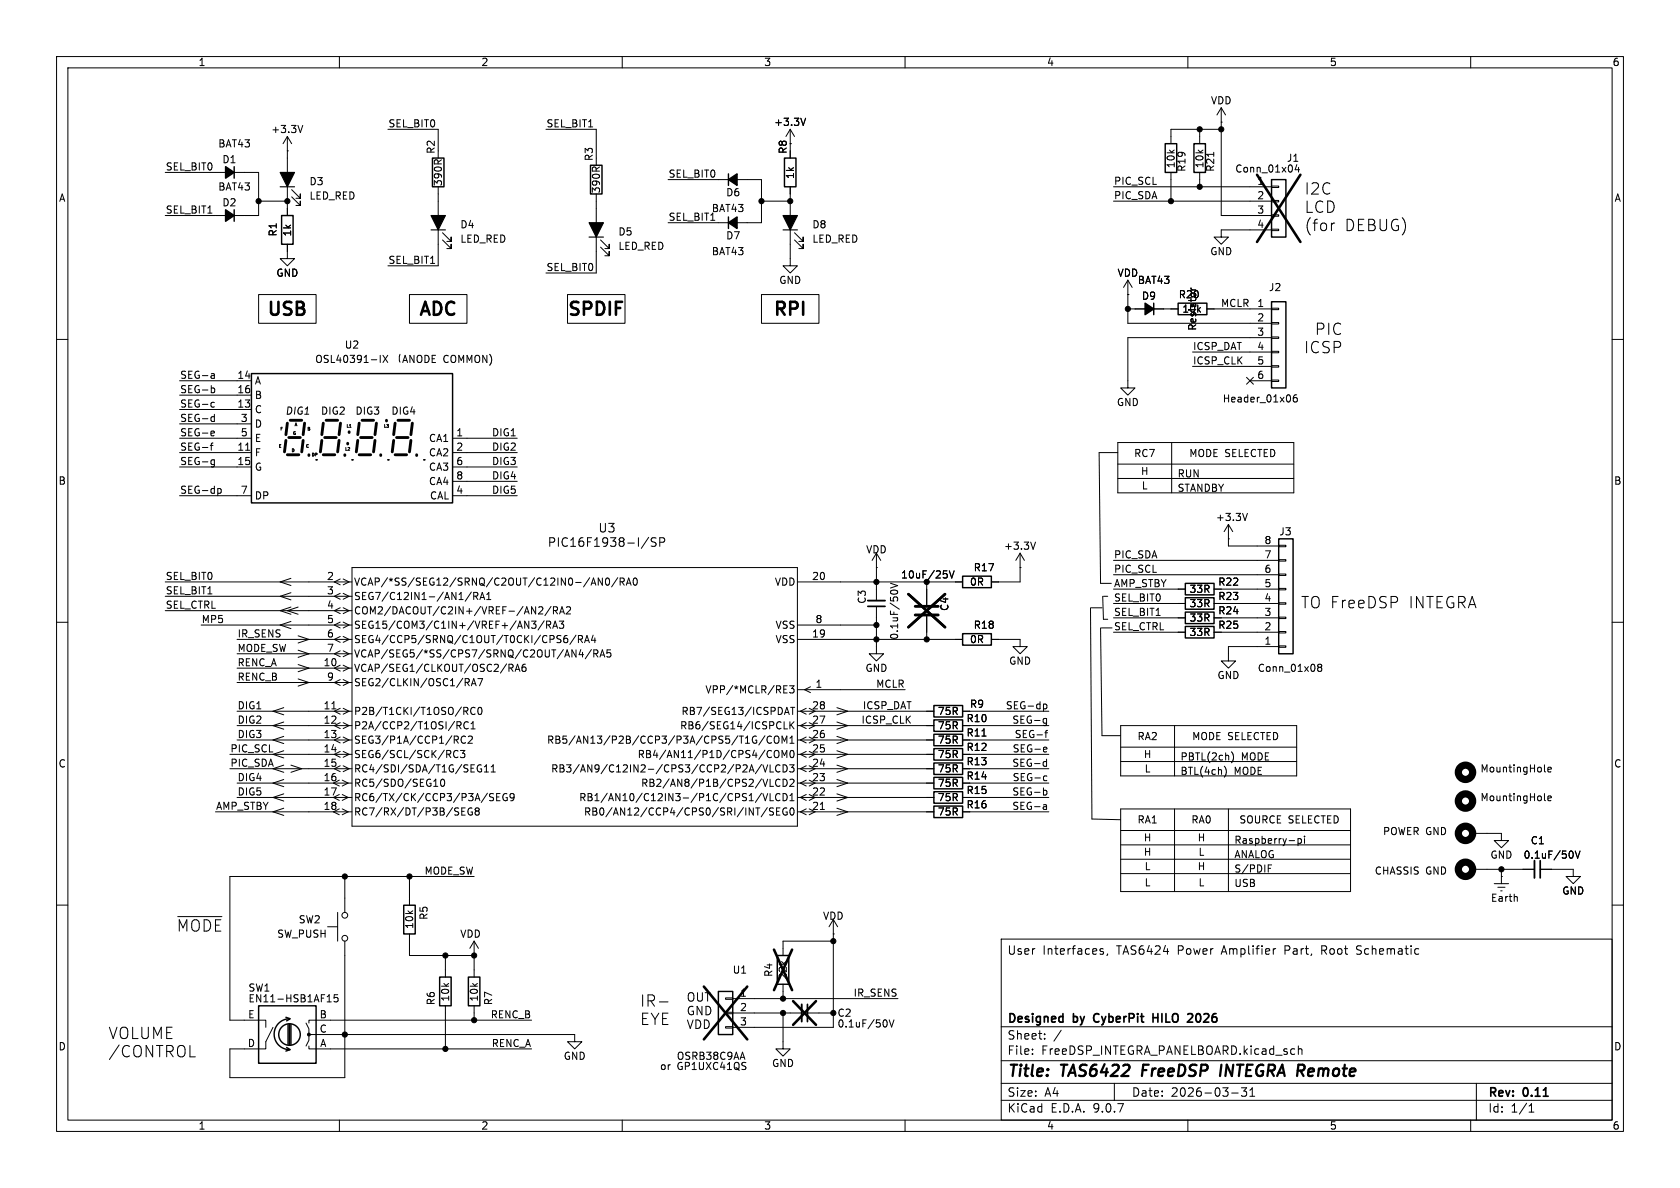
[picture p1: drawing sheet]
<svg xmlns="http://www.w3.org/2000/svg" width="297mm" height="210mm" viewBox="0 0 297 210" stroke-linecap="round" stroke-linejoin="round" font-family="sans-serif">
<g fill="none" stroke="#000" stroke-width=".18">
<path d="M10 10h277v190h-277zM12 12h273v186h-273zM60 10v2M110 10v2M160 10v2M210 10v2M215.9 19.1l.8 1.2M215.9 19.1l-.8 1.2M215.9 19.1v19h8.9M260 10v2M29.2 30.5h16.5v7.6h-16.5M45.7 35.6h5.1"/>
<path d="M50.8 26.7h.1M50.8 24.1v14M50.8 24.1l.8 1.3M50.8 24.1l-.8 1.3M51.6 34.8l1.5 1.5v-.7v.7h-.8M51.6 33.5l1.5 1.6v-.8v.8h-.8M53.5 22.2l-.4 1.2M68.6 22.9h8.9v5M77.5 33v14h-8.9M96.5 22.9h8.9v6.3M105.4 34.3v14h-8.9M118.1 31.8h16.5v7.6h-16.5"/>
<path d="M134.6 35.6h5.1M139.7 33v14h1.3l-1.3 1.3-1.3-1.3h1.3M139.7 22.9l.8 1.2M139.7 22.9l-.8 1.2M139.7 22.9v2.5M139.7 26.7v1.2M142.4 20.9l-.4 1.3M196.8 33h28M196.8 35.6h28M207 30.5v5.1M212.1 22.9v2.5M212.1 30.5v2.5"/>
<path d="M214.6 26.9v.7M215.9 21.6h.1M215.9 22.9h-8.9v2.5M224.8 32.9h1.3v.2h-1.3zM224.8 35.4h1.3v.3h-1.3zM224.8 38h1.3v.2h-1.3zM229.3 29.1l-.3 .9h.7M229.6 29.6v.8M236 39.4l-.4 .1M45.7 52.1h10.2v5.1h-10.2zM50.8 43.2v2.5h1.3l-1.3 1.3-1.3-1.3h1.3M72.4 52.1h10.1v5.1h-10.1z"/>
<path d="M78.2 42.4l1.6 1.5v-.7v.7h-.8M78.2 41.1l1.6 1.6v-.8v.8h-.8M100.3 52.1h10.2v5.1h-10.2zM106.2 43.7l1.5 1.5v-.7v.7h-.8M106.2 42.4l1.5 1.5v-.7v.7h-.8M134.6 52.1h10.2v5.1h-10.2zM140.5 42.4l1.5 1.5v-.7v.7h-.8M140.5 41.1l1.5 1.6v-.8v.8h-.8M199.4 52.1h.1M199.4 54.6h8.9M199.4 49.5l-.8 1.3M199.4 49.5l.8 1.3"/>
<path d="M199.4 49.5v7.7h25.4M210.6 50.9v.2M213.4 54.6h11.4M224.8 54.5h1.3v.2h-1.3zM224.8 57h1.3v.3h-1.3zM224.8 59.6h1.3v.2h-1.3zM224.8 40.5h1.3v.3h-1.3zM224.8 40.6h-8.9v1.3h-1.3l1.3 1.3 1.3-1.3h-1.3M224.8 59.7h-25.4v8.9h1.3l-1.3 1.3-1.3-1.3h1.3M10 60h2M31.7 67.3h12.7M31.7 69.9h12.7"/>
<path d="M31.7 72.4h12.7M31.7 74.9h12.7M31.7 77.5h12.7M37.2 78.7h.5M37.5 68.6h.3l.2 .2-.1 .5-.4 .1M37.5 66h.2l.2 .2v.7M37.5 76.2l.3 .1 .1 .2-.6 .1M37.5 73.7h.4M37.5 71.1l.4 .1M37.7 78.3l-.3 .2v1.1M37.8 77h-.3M37.9 73.2v1.3"/>
<path d="M37.9 74.4l-.4 .1M37.9 71.9l-.4 .1M37.9 66.8l-.4 .1M37.9 66.3l-.4 .1M43.4 79.6h.7M49.7 78.6h-.3v.5M49.9 75.5h-.2v.5M51.9 79.4l-.2-.1v.6M52.2 75.3l.1-.5 .2 .5M54.7 75.6l-.2-.1v.5M61.1 79.1v.5M61.4 75v.5"/>
<path d="M61.6 79.1h.2M61.8 75.5h.3M61.9 75.1v.4M67.2 62.8v1.3M67.7 62.8l.8 1.3M68 75v.5M68.4 75h.3l-.2 .2M68.5 62.8l-.8 1.3M70.7 62.6l-.1 .5 .1 .9M71.2 64.1l.4-1.3 .4 1.3M71.3 63.7h.6M73.2 62.8v1.3l-.7-1.3v1.3"/>
<path d="M73.8 63l.2-.2a.43 .43 0 0 1 .6 .4v.5a.42 .42 0 0 1-.4 .4 .42 .42 0 0 1-.5-.4zM75.1 62.8a.64 .64 0 0 1 .8 .6 .64 .64 0 0 1-.8 .7zM76.4 63.4h.4M77 62.8h-.6v1.3h.6M80 77.5h11.4M197.6 78.2h31.1v8.9h-31.1zM207.1 78.2v8.9M210.8 62.2h14M210.8 64.8h14M220.4 66.7l1.2 1.2M221 67.3h3.8M221.6 66.7l-1.2 1.2"/>
<path d="M224.8 62.1h1.3v.3h-1.3zM224.8 64.6h1.3v.3h-1.3zM224.8 67.2h1.3v.2h-1.3zM229.2 69.8l-.3 .1a.86 .86 0 0 0 0 1.2l.4-.2 .1-.4-.3-.2h-.3l-.2 .2M285 60h2M31.7 80h12.7M31.7 82.6h12.7M31.7 87.6h12.7M37.5 81.3h.4M37.9 81.3v1l-.2 .2M37.9 82.1h-.4M38.5 86.4h.4l.2 .2-.1 .5h-.5"/>
<path d="M55.4 80.1h-.2v.5M56 80.1h-.3v.5M80 80h11.4M80 82.6h11.4M80 87.6h11.4M80 85.1h11.4M114.7 95l-1.3 1.9M116 95.1h-.6l-.2 .1v.4l.6 .3 .2 .4-.3 .3-.6-.1M116.6 95.9l.8-.1 .1-.2-.1-.4-.2-.1h-.6v1.5M154.9 97.8l-.7 1.3M154.9 97.8l.8 1.3M154.9 97.8v8.4"/>
<path d="M180.3 97.8l.8 1.3M180.3 97.8l-.7 1.3M180.3 97.8v5.1h-5M183.1 95.8l-.5 1.3M196.8 99.1h29.3M197.6 80h-3.3l.3 23.1h1.9M197.6 82h31.1M197.6 84.6h31.1M217.2 95.3h.1M217.2 92.7v3.8h8.9M217.2 92.7l-.8 1.3M217.2 92.7l.7 1.3"/>
<path d="M220.5 90.7l-.4 1.3M226.1 98.9h1.2v.3h-1.2zM226.1 96.4h1.2v.2h-1.2zM10 110h2M29.2 102.9h33M29.2 105.4h33M29.2 108h33M35.6 110.5h26.6M41.9 113h20.3M41.9 115.6h20.3M41.9 118.1h20.3M51.4 107.3l-1.9 .7 1.9 .6"/>
<path d="M51.4 109.9l-1.9 .6 1.9 .6M51.4 102.2l-1.9 .7 1.9 .6M51.4 104.8l-1.9 .6 1.9 .6M52.7 107.3l-1.9 .7 1.9 .6M52.7 117.5l1.9 .6-1.9 .6M52.7 112.4l1.9 .6-1.9 .7M52.7 114.9l1.9 .7-1.9 .6M60.1 102.3l-1 .6 1 .5M60.1 104.9l-1 .5 1 .5M60.1 107.4l-1 .6 1 .5M60.1 110l-1 .5 1 .5M60.1 112.5l-1 .5 1 .6"/>
<path d="M60.1 115l-1 .6 1 .5M60.1 117.6l-1 .5 1 .5M60.7 102.3l1 .6-1 .5M60.7 104.9l1 .5-1 .5M60.7 107.4l1 .6-1 .5M60.7 110l1 .5-1 .5M60.7 112.5l1 .5-1 .6M60.7 115l1 .6-1 .5M60.7 117.6l1 .5-1 .5M62.2 100.3h78.8v45.8h-78.8zM82.2 120h.5l.3 .2-.2 .4h-.6M83.3 104.7l-1.1 1.6"/>
<path d="M83.8 105.4l.6-.1 .1-.2-.1-.3-.6-.1v1.3M84.1 105.4l.4 .6M84.5 120h.8l-.5 1.2M84.8 106l.5-1.3 .4 1.3M85 105.6h.6M86 106h.8M86 105.1l.4-.4v1.3M90 118.1l.6-.1 .1-.2-.1-.3-.6-.1v1.3M90.3 118.1l.4 .6M91.1 118.7l.4-1.3 .4 1.3M91.2 118.3h.6M92.9 117.4l-.4 .1a.86 .86 0 0 0 0 1.2l.4-.1 .1-.5-.2-.2h-.3l-.2 .2"/>
<path d="M94 109.8h.8l-.5 .5 .4 .1v.5l-.2 .2-.5-.2M95.3 107.3h.4l.3 .3-.8 .9h.8M96.2 109.7l-1.1 1.7M96.6 110.5l.6-.1 .2-.2-.1-.3-.7-.1v1.3M96.9 110.5l.5 .6M97.4 107.2l-1.1 1.6M97.7 111.1l.4-1.3 .5 1.3M97.8 110.7h.6M97.8 107.9h.6l.2-.2-.1-.3-.7-.1v1.2M98.1 107.9l.5 .6M98.9 109.8h.8l-.5 .5 .4 .1v.5l-.2 .2-.5-.2M98.9 108.5l.5-1.2 .4 1.2"/>
<path d="M99.1 108.2h.6M100.1 107.4l.5-.1 .3 .3-.8 .9h.8M100.3 112.3l-.4 .1a.86 .86 0 0 0 0 1.2l.4-.1 .1-.4-.3-.3h-.2l-.2 .3M101.1 114.9l.7 1.2v-1.2M101.8 112.3l-1.1 1.6M102.3 113l.6-.1 .1-.1-.1-.3-.6-.2v1.3M102.6 113l.4 .6M102.7 114.8l-.3 .9h.8M103 115.3v.8M103.3 113.6l.5-1.3 .4 1.3M103.5 113.2h.6M104.5 103.4l.4-1.2 .4 1.2"/>
<path d="M104.6 114.8l-1.1 1.7M104.6 103.1h.6M104.9 112.3l-.3 .9h.7M105 115.5h.6l.1-.2-.1-.3-.6-.1v1.2M105.2 112.8v.8M105.3 115.5l.4 .6M106.1 116.1l.4-1.2 .4 1.2M106.2 115.8h.6M106.5 102.2v1.2l-.7-1.2v1.2M107.2 102.3l.1-.1a.68 .68 0 0 1 .5 .6 .68 .68 0 0 1-.5 .6l-.1-.1-.2-.3zM107.9 114.9h-.6v.6l.2-.1h.4l.1 .2-.1 .4-.1 .1-.5-.1M109.2 102.1l-1.1 1.7"/>
<path d="M109.6 102.8h.6l.2-.2-.1-.3-.7-.1v1.2M109.9 102.8l.5 .6M110.7 103.4l.4-1.2 .5 1.2M110.8 103.1h.6M112.1 102.3l.1-.1a.68 .68 0 0 1 .5 .6 .68 .68 0 0 1-.5 .6l-.1-.1-.2-.3zM141 102.9h29.2M141 110.5h13.9M141 113h29.2M154.9 107.2v8.4h1.3l-1.3 1.2-1.2-1.2h1.2M154.9 100.3h.1M157.4 103.1l1.3 .4-1.3 .4M157.5 104.5l.4-.2 .7 .2"/>
<path d="M163.8 102.9v4M163.8 109v4M167.4 101.5v.6M167.8 100.9l.5 1.3 .4-1.3M175.3 113h5v1.3h-1.2l1.2 1.3 1.3-1.3h-1.3M180.3 100.3h.1M192.8 107.4l.2 37.4 5.1 .1M192.9 107.4h1.9M194.6 111l.2 19h3.3M194.7 111h1.9M194.9 105.4l.2 4.1h.7M195.1 105.4h.7"/>
<path d="M196.8 106.7h12.7M196.8 109.2h12.7M196.8 104.1h12.7M196.8 111.8h12.7M196.8 101.6h29.3M214.6 106.7h11.5M214.6 109.2h11.5M214.6 104.1h11.5M214.6 111.8h11.5M226.1 114.2h1.2v.2h-1.2zM226.1 111.6h1.2v.3h-1.2zM226.1 109.1h1.2v.2h-1.2z"/>
<path d="M226.1 106.6h1.2v.2h-1.2zM226.1 104h1.2v.3h-1.2zM226.1 101.5h1.2v.2h-1.2zM226.1 114.3h-8.9v2.5h1.2l-1.2 1.3-1.3-1.3h1.3M233.2 118l-.3-.3 .3-.3h.2l.3 .3-.3 .3M233.2 118l-.3 .2 .1 .4 .2 .1 .3-.1 .2-.2v-.2l-.3-.2M233.2 118h.2M285 110h2M40.6 133.4h21.6M40.6 135.9h21.6M41.9 138.4h20.3M41.9 130.8h20.3"/>
<path d="M41.9 128.3h20.3M41.9 125.7h20.3M41.9 120.7h20.3M50.2 127.6l-1.9 .7 1.9 .6M50.2 125.1l-1.9 .6 1.9 .7M50.2 130.2l-1.9 .6 1.9 .6M50.2 132.7l-1.9 .7 1.9 .6M50.2 135.3l-1.9 .6 1.9 .6M50.2 137.8l-1.9 .6 1.9 .7M51.4 135.3l1.9 .6-1.9 .6M52.7 120l1.9 .7-1.9 .6M58.7 125.3h.7"/>
<path d="M60 137.9l-1.1 .5 1.1 .6M60.1 120.1l-1 .6 1 .5M60.1 125.2l-1 .5 1 .6M60.1 127.7l-1 .6 1 .5M60.1 130.3l-1 .5 1 .5M60.1 132.8l-1 .6 1 .5M60.1 135.4l-1 .5 1 .5M60.5 137.9l1 .5-1 .6M60.7 120.1l1 .6-1 .5M60.7 125.2l1 .5-1 .6M60.7 127.7l1 .6-1 .5M60.7 130.3l1 .5-1 .5"/>
<path d="M60.7 132.8l1 .6-1 .5M60.7 135.4l1 .5-1 .5M76.7 139h.7M78 137.9l.2-.2a.68 .68 0 0 1 .4 .7 .68 .68 0 0 1-.4 .6l-.2-.1-.1-.4zM80.6 130.8l.4 .6M80.8 130.1l.2 .3v.3l-.2 .1M80.8 127.6h.5l.2 .2-.1 .4h-.6M81 132.8a.6 .6 0 0 0-.9 .4 .6 .6 0 0 0 .6 .7l.3-.1M81.1 128.2l.4 .6M81.4 132.7h.8l-.4 .4 .3 .2v.5l-.2 .1-.5-.1M82 125h.5l.2 .3-.1 .3-.6 .1M82.3 130.2a.6 .6 0 0 0-.8 .5 .6 .6 0 0 0 .6 .7l.2-.1"/>
<path d="M82.3 125.7l.4 .6M82.5 120.6l.5 .6M82.8 130.2l.5-.1 .2 .4-.8 .9h.8M82.8 127.7a.6 .6 0 0 0-.9 .4 .6 .6 0 0 0 .6 .7l.3-.1M83.3 127.9l.3-.3v1.2M83.3 128.8h.7M83.3 121.2l.5-1.2 .4 1.2M83.4 120.9h.7M84 125.2a.6 .6 0 0 0-.8 .4 .6 .6 0 0 0 .6 .7l.2-.1M84.6 125.2l.2-.2a.68 .68 0 0 1 .4 .7 .68 .68 0 0 1-.4 .6l-.2-.1-.1-.4zM85.1 135.3a.59 .59 0 0 0-.8 .5 .59 .59 0 0 0 .8 .6v-.5h-.2M85.6 136.5h.8"/>
<path d="M85.6 135.6l.4-.4v1.3M86.8 136.5h.8M86.8 135.6l.4-.4v1.3M132.5 136.5l.4-1.3 .4 1.3M132.6 136.1h.6M133.7 130.2a.59 .59 0 0 0-.7 .6 .59 .59 0 0 0 .7 .5l.1-.5h-.3M134.6 135.1l-1.1 1.7M134.9 135.2l.4 1.3 .4-1.3M135.2 130.1l-1.1 1.6M136.1 135.2v1.3h.6M136.1 139h.6M136.1 132.7l.3 .1"/>
<path d="M136.4 130.2a.6 .6 0 0 0-.9 .5 .6 .6 0 0 0 .6 .7l.3-.1M136.4 133.8l-.3 .1M136.9 130.3l.3-.2a.43 .43 0 0 1 .5 .4v.5a.42 .42 0 0 1-.4 .4 .42 .42 0 0 1-.4-.4zM136.9 132.8l.3-.1a.43 .43 0 0 1 .5 .4v.4a.42 .42 0 0 1-.4 .4 .42 .42 0 0 1-.4-.4zM137.9 135.3a.6 .6 0 0 0-.8 .4 .6 .6 0 0 0 .6 .8l.2-.2M137.9 137.9a.6 .6 0 0 0-.8 .4 .6 .6 0 0 0 .6 .7l.2-.1M138.3 131.4v-1.3l.4 .9 .4-.9v1.3M138.3 133.9v-1.2l.4 .9 .4-.9v1.2M138.4 135.2a.64 .64 0 0 1 .8 .6 .64 .64 0 0 1-.8 .7zM138.4 137.7a.64 .64 0 0 1 .8 .7 .64 .64 0 0 1-.8 .6zM138.6 121.8h.4M138.6 122.5h.6"/>
<path d="M138.6 121.2h.6M138.6 127.6v1.2h.6M138.7 126.3l.4-1.3 .4 1.3M138.8 125.9h.6M139.6 135.2h.8l-.4 .5 .3 .1v.5l-.2 .2-.5-.2M139.6 121.2h.8l-.4 .5 .3 .1v.6l-.2 .1-.5-.1M139.6 127.6v1.2M139.6 137.9l.5-.2 .3 .4-.8 .9h.8M139.6 130.5l.4-.4v1.3M139.6 131.4h.8M139.8 132.8l.2-.1a.68 .68 0 0 1 .4 .6 .68 .68 0 0 1-.4 .6l-.2-.1-.2-.4zM139.8 125h.7"/>
<path d="M139.8 128.1l.6 .7M140.1 125v1.3M140.4 127.6l-.8 .7M141 138.4h24.1M141 133.4h24.1M141 135.9h24.1M141 130.8h24.1M141 128.3h24.1M141 125.7h24.1M141 121.9h19M142.5 125.2l-1 .5 1 .6M142.5 127.7l-1 .6 1 .5"/>
<path d="M142.5 130.3l-1 .5 1 .5M142.5 132.8l-1 .6 1 .5M142.5 135.4l-1 .5 1 .5M142.5 137.9l-1 .5 1 .6M143.3 121.4l-1.1 .5 1.1 .5M144.1 125.7l-1 .6M144.1 128.3l-1 .5M144.1 130.8l-1 .5M144.1 133.4l-1 .5M144.1 135.9l-1 .5M144.1 138.4l-1 .6M148 132.7l1.9 .7-1.9 .6"/>
<path d="M148 135.3l1.9 .6-1.9 .6M148 137.8l1.9 .6-1.9 .7M148 125.1l1.9 .6-1.9 .7M148 127.6l1.9 .7-1.9 .6M148 130.2l1.9 .6-1.9 .6M170.2 138.4h15.2M170.2 133.4h15.2M170.2 135.9h15.2M170.2 130.8h15.2M170.2 128.3h15.2M170.2 125.7h15.2M173.6 130.1h.7"/>
<path d="M184.5 124.5h.3l.3 .2-.1 .5h-.5M184.6 139.7l.4 .1 .1 .1-.1 .5-.4 .1M184.7 132.1h.3l.1 .3-.6 .1M184.7 134.6l.3 .1M184.7 127l.3 .1M184.7 137.2h.4M184.7 129.5h.5M185 132.9h-.3M185 127v1l-.2 .3M185 134.2v1.3M185 135.4l-.3 .1M185 127.8h-.3"/>
<path d="M185.1 137.9l-.4 .1M185.2 129.1l-.3 .2v1.1M198.1 128.3h31.1v8.9h-31.1zM198.1 134.6h31.1M198.1 132.1h31.1M207.6 128.3v8.9M216.6 135.7a1.47 1.47 0 0 1-.2 1.7M217.7 132.9a1.46 1.46 0 0 1 0 1.9M273 136.3l.2 .2M273.6 136l.6-.1v-.2l-.4-.1-.2 .2 .1 .6h.5M38.1 143.5h24.1M41.9 141h20.3"/>
<path d="M50.2 142.9l-1.9 .6 1.9 .6M50.2 140.3l-1.9 .7 1.9 .6M60 140.4l-1.1 .6 1.1 .5M60 143l-1.1 .5 1.1 .5M60.5 140.4l1 .6-1 .5M60.5 143l1 .5-1 .5M61 154.9v6.4M72.4 154.9v5.1M81.6 143.4h.5M82.2 142.8h-.6v1.3h.6M83.4 142.9a.59 .59 0 0 0-.7 .6 .59 .59 0 0 0 .7 .5l.1-.5h-.2M83.8 154.9h-43.2v25.4h6.4v1.3"/>
<path d="M84.2 143.4l-.2-.3 .2-.3h.3l.2 .3-.2 .3M84.2 143.4l-.2 .2 .1 .4 .1 .1 .4-.1 .1-.2v-.2l-.2-.2M84.2 143.4h.3M87.3 140.3h-.5l-.2 .1v.4l.5 .2 .2 .3-.3 .2h-.5M87.8 140.9h.4M88.4 140.3h-.6v1.2h.6M89.6 140.3a.59 .59 0 0 0-.7 .6 .59 .59 0 0 0 .7 .6l.1-.5h-.3M90.9 140.8l-.3 .3h-.2l-.2-.3 .1-.5h.3l.2 .1a.84 .84 0 0 1-.3 1.1h-.2M134.6 140.2l-1.1 1.7M134.9 140.3l.4 1.2 .4-1.2M135.7 142.8l-1.1 1.6M136.1 140.3v1.2h.6"/>
<path d="M136.7 142.9l-.4-.1-.2 .1v.4l.5 .2 .1 .3-.2 .3-.5-.1M137.3 143.4h.4M137.9 140.4a.6 .6 0 0 0-.8 .4 .6 .6 0 0 0 .6 .7l.2-.1M137.9 142.8h-.6v1.3h.6M138.4 140.3a.64 .64 0 0 1 .8 .6 .64 .64 0 0 1-.8 .6zM139.1 142.9a.59 .59 0 0 0-.7 .6 .59 .59 0 0 0 .7 .5l.1-.5h-.3M139.6 141.5h.8M139.6 140.6l.4-.3v1.2M139.8 142.9l.2-.1a.68 .68 0 0 1 .4 .7 .68 .68 0 0 1-.4 .6l-.2-.1-.2-.4zM141 141h24.1M141 143.5h24.1M142.5 140.4l-1 .6 1 .5"/>
<path d="M142.5 143l-1 .5 1 .5M144.1 141l-1 .5M144.1 143.5l-1 .5M145 143.1h.7M148 140.3l1.9 .7-1.9 .6M148 142.9l1.9 .6-1.9 .6M170.2 141h15.2M170.2 143.5h15.2M184.6 142.2l.4 .1v.8M185 143l-.4 .1M185 142.5l-.4 .1M198.1 143h40.7v14.6h-40.7z"/>
<path d="M198.1 146.8h40.7M198.1 149.4h40.7M198.1 151.9h40.7M198.1 154.4h40.7M207.6 143v14.6M217.2 143v14.6M224.2 153.5h.4M224.2 152.9h.6M227.9 148.6h1M229.5 148.2v1.3M229.5 148.3l.3-.1 .3 .3-.1 .5h-.5M230.6 147.8v.1"/>
<path d="M230.6 148.2v.9M260.3 147.3h5.1v1.3h1.3l-1.3 1.3-1.2-1.3h1.2M260.3 153.7h11M264.2 156.2h2.5M264.8 156.8h1.3M265.3 157.5h.3M265.4 154.9h.1M265.4 153.7v2.5M268.2 158.5v.8M272.3 153.7h5.8v1.2h1.3l-1.3 1.3-1.2-1.3h1.2M273 141.4l.2 .1M273.6 141.1l.6-.1v-.2l-.4-.1-.2 .2 .1 .6h.5"/>
<path d="M277.9 150.5l.2 .4-.2 .7M278.5 150.4l.4 1.3 .4-1.3M10 160h2M31.4 162h7.8M57.8 177.1h.8M57.9 163.8h1.8M59.7 161.3v5.1M59.7 175.8h-.6l-.1 .6 .2-.1 .4 .1 .2 .2-.1 .4-.2 .1-.5-.1M61 166.4v24.1h-20.4v-5.1h6.4v-1.2l1.3-2.6M72.4 165.1v3.8h11.4M78.7 168.9v3.8M78.7 177.8v7.6"/>
<path d="M83.8 168.9h.1M83.8 166.4v6.3M83.8 177.8v2.5M83.8 166.4l-.7 1.2M83.8 166.4l.8 1.2M116.6 177.1h1.5M128.3 176.4h1.2v.3h-1.2zM128.3 178.9h1.2v.3h-1.2zM129.5 176.5h29.2M129.5 179.1h12.2M138.4 179.1v6.3h1.3l-1.3 1.3-1.2-1.3h1.2M138.4 174v2.5"/>
<path d="M142.7 179.1h4.6M147.3 165.1h.1M147.3 166.4h-8.9v2.5M147.3 162.6v19h-17.8M147.3 162.6l-.7 1.2M147.3 162.6l.8 1.2M177 166h108v32h-108zM194.5 168.1l.5 .2 .1 .1-.1 .2-.4 .1M194.5 167.8h.5M195.8 168.6l-.1 .3M225.5 167.7l-.3 .1-.1 .2M239.8 168.6l.2 .1"/>
<path d="M240 167.3l-.2 .2 .2 .3M285 160h2M33.6 186.8h.9M54.1 180.8l.5 1.1v1h47v1.3h-1.3l1.3 1.2 1.3-1.2h-1.3M54.6 184.9v.5h39.4M55.1 182.9h-.5v1l-.5 1M60 198v2M94 180.3h-39.4v.5M110 198v2M128.3 181.5h1.2v.2h-1.2zM156.7 180.3l.1 .5-.1 .7M157.2 180.3l.4 1.3 .4-1.3"/>
<path d="M160 198v2M177 194.5h108M177 191.5h108M177 187.5h108M177 181.5h108M182.5 186.3v.1M182.5 185.5v.1M184.7 183.6v.1M184.7 182.8v.1M187.6 182.1l-1.3 2M197 191.5v3M210 198v2"/>
<path d="M217.7 193.2h1.2M219.5 192.3h.9l-.5 .6 .4 .1v.7l-.2 .1h-.4l-.2-.1M221 193.8h.8M221 192.7l.4-.4v1.5M229.5 184.9v1.5M229.5 185.5l.2-.1 .4 .1 .1 .9M260 198v2M261 191.5v6.5M270.3 196.6h.9M270.3 195.5l.4-.4v1.5"/>
<circle cx="61" cy="161.8" r=".51"/>
<circle cx="61" cy="165.9" r=".51"/>
</g>
<path d="M202.1 188.2l-.2 2M215.9 188.2l-.2 2" fill="none" stroke="#000" stroke-width=".4"/>
<path d="M153.4 107.2h3.1M272.3 152.1v3.1M142.7 177.5v3.1M193.5 179.4l-.2 .4 .2 .7M203.8 179.2v1.5M203.8 179.9h.9M210.7 179.3l.1 .2v.3l-.9 .9h.9" fill="none" stroke="#000" stroke-width=".3"/>
<g fill="none" stroke="#000" stroke-width=".25">
<path d="M41.4 29.5v2M41.4 37.1v2M49.8 38.1h2v5.1h-2zM76.5 27.9h2v5.1h-2zM104.4 29.2h2v5.1h-2zM128.8 30.7v2.1M128.8 38.4v2M138.7 27.9h2v5.1h-2zM206 25.4h2v5.1h-2zM211.1 25.4h2v5.1h-2zM224.8 31.8h2.5v10.1h-2.5zM204 53.6v2"/>
<path d="M208.3 53.6h5.1v2h-5.1zM224.8 53.3h2.5v15.3h-2.5zM44.4 66h35.6v22.9h-35.6zM55.9 81.3h.1M62.2 81.3h.1M68.6 81.3h.1M74.9 81.3h.1M226.1 95.3h2.5v20.3h-2.5zM170.2 101.9h5.1v2h-5.1zM170.2 112h5.1v2h-5.1zM209.5 105.7h5.1v2h-5.1zM209.5 108.2h5.1v2h-5.1z"/>
<path d="M209.5 103.1h5.1v2.1h-5.1zM209.5 110.7h5.1v2.1h-5.1zM165.1 140h5.1v2h-5.1zM165.1 137.4h5.1v2h-5.1zM165.1 132.3h5.1v2.1h-5.1zM165.1 134.9h5.1v2h-5.1zM165.1 129.8h5.1v2h-5.1zM165.1 127.3h5.1v2h-5.1zM165.1 124.7h5.1v2h-5.1zM165.1 142.5h5.1v2h-5.1zM45.7 177.8h10.2v10.2h-10.2zM50.5 179.8l.8 .3-.6 .4"/>
<path d="M71.4 160h2v5.1h-2zM77.7 172.7h2.1v5.1h-2.1zM82.8 172.7h2v5.1h-2zM127 175.3h2.5v7.6h-2.5zM137.4 168.9h2v5.1h-2zM50.7 185.2l.6 .3-.8 .3M50.9 181.1v3.6M51.2 180.1a2.73 2.73 0 0 0-2.7 2.7 2.73 2.73 0 0 0 2.7 2.7M51.2 181.1v3.6M51.4 181.1v3.6"/>
<circle cx="51.2" cy="182.9" r="1.9"/>
</g>
<g fill="#000" stroke="#000" stroke-width=".18">
<circle cx="45.7" cy="35.6" r=".46"/>
<circle cx="50.8" cy="35.6" r=".46"/>
<circle cx="134.6" cy="35.6" r=".46"/>
<circle cx="139.7" cy="35.6" r=".46"/>
<circle cx="207" cy="35.6" r=".46"/>
<circle cx="212.1" cy="22.9" r=".46"/>
<circle cx="212.1" cy="33" r=".46"/>
<circle cx="215.9" cy="22.9" r=".46"/>
<circle cx="199.4" cy="54.6" r=".46"/>
<circle cx="154.9" cy="102.9" r=".46"/>
<circle cx="154.9" cy="110.5" r=".46"/>
<circle cx="154.9" cy="113" r=".46"/>
<circle cx="163.8" cy="102.9" r=".46"/>
<circle cx="163.8" cy="113" r=".46"/>
<circle cx="61" cy="154.9" r=".46"/>
<circle cx="72.4" cy="154.9" r=".46"/>
<circle cx="265.4" cy="153.7" r=".46"/>
<circle cx="78.7" cy="168.9" r=".46"/>
<circle cx="83.8" cy="168.9" r=".46"/>
<circle cx="138.4" cy="176.5" r=".46"/>
<circle cx="138.4" cy="179.1" r=".46"/>
<circle cx="147.3" cy="179.1" r=".46"/>
<circle cx="147.3" cy="166.4" r=".46"/>
<circle cx="54.6" cy="182.9" r=".25"/>
<circle cx="61" cy="182.9" r=".46"/>
<circle cx="78.7" cy="185.4" r=".46"/>
<circle cx="83.8" cy="180.3" r=".46"/>
</g>
<g fill="none" stroke="#000" stroke-width="1.3">
<circle cx="259.1" cy="136.5" r="1.27"/>
<circle cx="259.1" cy="141.6" r="1.27"/>
<circle cx="259.1" cy="153.7" r="1.27"/>
<circle cx="259.1" cy="147.3" r="1.27"/>
</g>
<path d="M222.2 30.9l7.7 11.9M229.9 30.9l-7.7 11.9M160.6 105l6.5 5.9M167.1 105l-6.5 5.9M124.4 174.4l7.7 9.3M132.1 174.4l-7.7 9.3M136.8 167.9l3.2 7.1M140 167.9l-3.2 7.1M140.2 177l4.1 4.2M144.3 177l-4.1 4.2" fill="none" stroke="#000" stroke-width=".46"/>
<path d="M153.4 106.2h3.1M271.3 152.1v3.1M141.7 177.5v3.1" fill="none" stroke="#000" stroke-width=".33"/>
<path d="M39.9 29.5l1.5 1-1.5 1zM39.9 37.1l1.5 1-1.5 1zM128.8 31.8l1.5-1.1v2.1zM128.8 39.4l1.5-1v2zM202.4 53.6l1.6 1-1.6 1z" fill="#000" stroke="#000" stroke-width=".25"/>
<path d="M49.5 33h2.6M76.2 40.6h2.5M104.1 41.9h2.6M138.4 40.6h2.6" fill="none" stroke="#000" stroke-width=".2"/>
<path d="M49.5 30.5h2.6l-1.3 2.5zM76.2 38.1h2.5l-1.2 2.5zM104.1 39.4h2.6l-1.3 2.5zM138.4 38.1h2.6l-1.3 2.5z" fill="#000" stroke="#000" stroke-width=".2"/>
<g fill="none" stroke="#000" stroke-width=".51">
<path d="M50.5 77.9l-.2 2M50.8 74.8l-.3 2M51.1 77.3h2M51.3 74.3h2M53.6 77.9l-.3 2M53.8 74.8l-.2 2M56.9 77.9l-.3 2M57.1 74.8l-.2 2M57.4 77.3h2M57.7 74.3h2M59.9 77.9l-.2 2M60.2 74.8l-.3 2"/>
<path d="M61.5 78.4v.1M61.7 76.3v.2M63.2 77.9l-.2 2M63.5 74.8l-.3 2M63.8 77.3h2M64 74.3h2M66.3 77.9l-.3 2M66.5 74.8l-.2 2M68.3 74.3v.1M69.6 77.9l-.3 2M69.8 74.8l-.2 2M70.1 77.3h2"/>
<path d="M70.4 74.3h2M72.6 77.9l-.2 2M72.9 74.8l-.3 2M50.8 80.4h2M54.6 80.4v.1M57.1 80.4h2.1M61 80.4v.1M63.5 80.4h2M67.3 80.4v.1M69.8 80.4h2.1M73.7 80.4v.1M161.8 107.2h4.1"/>
<path d="M161.8 108.7h4.1"/>
</g>
<g font-size="3.2">
<text x="46.9" y="56.4">USB</text>
<text x="73.7" y="56.4">ADC</text>
<text x="100.1" y="56.4">SPDIF</text>
<text x="136.4" y="56.4">RPI</text>
</g>
<g font-size="2.8">
<text x="230.5" y="34.6">I2C</text>
<text x="230.5" y="37.8">LCD</text>
<text x="230.5" y="41">(for</text>
<text x="237.6" y="41">DEBUG)</text>
<text x="232.5" y="59.4">PIC</text>
<text x="230.6" y="62.6">ICSP</text>
<text x="229.9" y="107.7">TO FreeDSP</text>
<text x="249" y="107.7">INTEGRA</text>
<text x="31.1" y="164.9">~{MODE}</text>
<text x="113" y="178.1">IR-</text>
<text x="19" y="183.8">VOLUME</text>
<text x="113" y="181.4">EYE</text>
<text x="19" y="187.1">/CONTROL</text>
<text x="178" y="190.9">Title:</text>
<text x="187.7" y="190.9">TAS6422</text>
<text x="202.7" y="190.9">FreeDSP</text>
<text x="217.4" y="190.9">INTEGRA Remote</text>
</g>
<g font-size="2.1">
<text x="105.7" y="94.3">U3</text>
<text x="96.8" y="96.9">PIC16F1938-I/SP</text>
<text x="178" y="169">User</text>
<text x="184.3" y="169">Interfaces,</text>
<text x="197.5" y="169">TAS6424</text>
<text x="208.3" y="169">Power</text>
<text x="216.3" y="169">Amplifier</text>
<text x="227.5" y="169">Part,</text>
<text x="234.2" y="169">Root</text>
<text x="240.5" y="169">Schematic</text>
<text x="121.3" y="177.2">OUT</text>
<text x="121.3" y="179.6">GND</text>
<text x="121.3" y="182">VDD</text>
<text x="178" y="184">Sheet:</text>
<text x="178" y="181.2">Designed</text>
<text x="189.8" y="181.2">by</text>
<text x="194.1" y="181.2">CyberPit</text>
<text x="205.1" y="181.2">HILO</text>
<text x="211.9" y="181.2">2026</text>
<text x="178" y="186.7">File:</text>
<text x="184.1" y="186.7">FreeDSP_INTEGRA_PANELBOARD.kicad_sch</text>
<text x="178" y="196.9">KiCad</text>
<text x="178" y="194.1">Size:</text>
<text x="184.7" y="194.1">A4</text>
<text x="185.7" y="196.9">E.D.A.</text>
<text x="193.3" y="196.9">9.0.7</text>
<text x="200" y="194.1">Date:</text>
<text x="207" y="194.1">2026-03-31</text>
<text x="263" y="194.3">Rev:</text>
<text x="263" y="196.9">Id:</text>
<text x="267.1" y="196.9">1/1</text>
<text x="269.4" y="194.3">0.11</text>
</g>
<g font-size="1.8">
<text x="35" y="11.9">1</text>
<text x="85" y="11.9">2</text>
<text x="135" y="11.9">3</text>
<text x="185" y="11.9">4</text>
<text x="235" y="11.9">5</text>
<text x="285" y="11.9">6</text>
<text x="47.9" y="23.7">+3.3V</text>
<text x="68.6" y="22.6">SEL_BIT0</text>
<text x="96.5" y="22.6">SEL_BIT1</text>
<text x="136.8" y="22.5">+3.3V</text>
<text x="214" y="18.6">VDD</text>
<text x="38.5" y="26.3">BAT43</text>
<text x="39.2" y="29.1">D1</text>
<text x="77.1" y="27.3" transform="rotate(-90 77.1 27.3)">R2</text>
<text x="105" y="28.6" transform="rotate(-90 105 28.6)">R3</text>
<text x="139.3" y="27.3" transform="rotate(-90 139.3 27.3)">R8</text>
<text x="207.9" y="29.8" transform="rotate(-90 207.9 29.8)">10k</text>
<text x="213" y="29.8" transform="rotate(-90 213 29.8)">10k</text>
<text x="227.4" y="28.8">J1</text>
<text x="10.3" y="35.9">A</text>
<text x="29.2" y="30.2">SEL_BIT0</text>
<text x="38.5" y="33.9">BAT43</text>
<text x="54.6" y="32.9">D3</text>
<text x="54.6" y="35.5">LED_RED</text>
<text x="78.3" y="33" transform="rotate(-90 78.3 33)">390R</text>
<text x="106.3" y="34.3" transform="rotate(-90 106.3 34.3)">390R</text>
<text x="118.1" y="31.5">SEL_BIT0</text>
<text x="128.3" y="34.9">D6</text>
<text x="140.6" y="31.7" transform="rotate(-90 140.6 31.7)">1k</text>
<text x="196.8" y="32.8">PIC_SCL</text>
<text x="196.8" y="35.3">PIC_SDA</text>
<text x="209.8" y="30.5" transform="rotate(-90 209.8 30.5)">R19</text>
<text x="214.9" y="30.5" transform="rotate(-90 214.9 30.5)">R21</text>
<text x="218.3" y="30.7">Conn_01x04</text>
<text x="222.2" y="32.8">1</text>
<text x="222.2" y="35.3">2</text>
<text x="285.3" y="35.9">A</text>
<text x="29.2" y="37.8">SEL_BIT1</text>
<text x="39.2" y="36.7">D2</text>
<text x="49.1" y="41.9" transform="rotate(-90 49.1 41.9)">R1</text>
<text x="51.7" y="41.9" transform="rotate(-90 51.7 41.9)">1k</text>
<text x="81.3" y="40.6">D4</text>
<text x="109.2" y="41.8">D5</text>
<text x="118.1" y="39.1">SEL_BIT1</text>
<text x="125.7" y="37.7">BAT43</text>
<text x="143.5" y="40.6">D8</text>
<text x="222.2" y="37.8">3</text>
<text x="222.2" y="40.4">4</text>
<text x="68.6" y="46.7">SEL_BIT1</text>
<text x="81.3" y="43.1">LED_RED</text>
<text x="96.5" y="48">SEL_BIT0</text>
<text x="109.2" y="44.4">LED_RED</text>
<text x="125.7" y="45.3">BAT43</text>
<text x="128.3" y="42.5">D7</text>
<text x="143.5" y="43.1">LED_RED</text>
<text x="213.9" y="45.3">GND</text>
<text x="48.8" y="49.1">GND</text>
<text x="137.7" y="50.4">GND</text>
<text x="197.5" y="49.1">VDD</text>
<text x="201.1" y="50.4">BAT43</text>
<text x="201.8" y="53.2">D9</text>
<text x="208.3" y="52.9">R20</text>
<text x="224.2" y="51.7">J2</text>
<text x="208.9" y="55.5">10k</text>
<text x="211.7" y="58.6" transform="rotate(-90 211.7 58.6)">Resistor</text>
<text x="215.8" y="54.3">MCLR</text>
<text x="222.2" y="54.4">1</text>
<text x="222.2" y="56.9">2</text>
<text x="222.2" y="59.4">3</text>
<text x="55.6" y="64.4">OSL40391-IX</text>
<text x="60.9" y="61.8">U2</text>
<text x="78.3" y="64.4">COMMON)</text>
<text x="210.8" y="64.5">ICSP_CLK</text>
<text x="210.8" y="62">ICSP_DAT</text>
<text x="222.2" y="62">4</text>
<text x="222.2" y="64.5">5</text>
<text x="31.7" y="69.6">SEG-b</text>
<text x="31.7" y="67">SEG-a</text>
<text x="41.9" y="67.1">14</text>
<text x="41.9" y="69.6">16</text>
<text x="45" y="68.2">A</text>
<text x="45" y="70.7">B</text>
<text x="197.4" y="72">GND</text>
<text x="216.1" y="71.3">Header_01x06</text>
<text x="222.2" y="67.1">6</text>
<text x="31.7" y="74.7">SEG-d</text>
<text x="31.7" y="77.2">SEG-e</text>
<text x="31.7" y="72.1">SEG-c</text>
<text x="41.9" y="72.1">13</text>
<text x="42.5" y="74.7">3</text>
<text x="42.5" y="77.2">5</text>
<text x="45" y="73.3">C</text>
<text x="45" y="75.8">D</text>
<text x="50.4" y="73.5">DIG1</text>
<text x="56.6" y="73.5">DIG2</text>
<text x="62.7" y="73.5">DIG3</text>
<text x="69.1" y="73.5">DIG4</text>
<text x="80.6" y="77.2">1</text>
<text x="86.9" y="77.2">DIG1</text>
<text x="31.7" y="82.3">SEG-g</text>
<text x="31.7" y="79.7">SEG-f</text>
<text x="41.9" y="79.8">11</text>
<text x="41.9" y="82.3">15</text>
<text x="45" y="78.3">E</text>
<text x="45" y="80.9">F</text>
<text x="45" y="83.4">G</text>
<text x="75.7" y="78.3">CA1</text>
<text x="75.7" y="80.9">CA2</text>
<text x="75.7" y="83.4">CA3</text>
<text x="80.6" y="79.8">2</text>
<text x="80.6" y="82.3">6</text>
<text x="86.9" y="82.3">DIG3</text>
<text x="86.9" y="79.7">DIG2</text>
<text x="200.4" y="81">RC7</text>
<text x="210.1" y="81">MODE SELECTED</text>
<text x="10.3" y="85.9">B</text>
<text x="31.7" y="87.4">SEG-dp</text>
<text x="42.5" y="87.4">7</text>
<text x="45" y="88.5">DP</text>
<text x="75.7" y="86">CA4</text>
<text x="75.9" y="88.5">CAL</text>
<text x="80.6" y="84.8">8</text>
<text x="80.6" y="87.4">4</text>
<text x="86.9" y="84.8">DIG4</text>
<text x="86.9" y="87.4">DIG5</text>
<text x="201.6" y="84.2">H</text>
<text x="201.8" y="86.7">L</text>
<text x="208.1" y="84.7">RUN</text>
<text x="208.1" y="87.3">STANDBY</text>
<text x="285.3" y="85.9">B</text>
<text x="214.9" y="92.3">+3.3V</text>
<text x="226.1" y="94.8">J3</text>
<text x="153" y="98">VDD</text>
<text x="172" y="101.2">R17</text>
<text x="177.4" y="97.4">+3.3V</text>
<text x="196.8" y="98.8">PIC_SDA</text>
<text x="196.8" y="101.3">PIC_SCL</text>
<text x="223.4" y="101.3">6</text>
<text x="223.4" y="98.8">7</text>
<text x="223.4" y="96.3">8</text>
<text x="29.2" y="107.7">SEL_CTRL</text>
<text x="29.2" y="105.1">SEL_BIT1</text>
<text x="29.2" y="102.6">SEL_BIT0</text>
<text x="57.7" y="102.6">2</text>
<text x="57.7" y="105.2">3</text>
<text x="57.7" y="107.7">4</text>
<text x="62.5" y="103.7">VCAP/*SS/SEG12/SRNQ/C2OUT/C12IN0-/AN0/RA0</text>
<text x="62.5" y="106.3">SEG7/C12IN1-/AN1/RA1</text>
<text x="136.9" y="103.7">VDD</text>
<text x="143.5" y="102.6">20</text>
<text x="153.3" y="106.8" transform="rotate(-90 153.3 106.8)">C3</text>
<text x="159.2" y="102.5">10uF/25V</text>
<text x="171.4" y="103.7">0R</text>
<text x="196.8" y="106.4">SEL_BIT0</text>
<text x="196.8" y="103.9">AMP_STBY</text>
<text x="210.2" y="107.5">33R</text>
<text x="210.2" y="105">33R</text>
<text x="215.3" y="106.3">R23</text>
<text x="215.3" y="103.7">R22</text>
<text x="223.4" y="106.4">4</text>
<text x="223.4" y="103.9">5</text>
<text x="35.6" y="110.2">MP5</text>
<text x="41.9" y="112.8">IR_SENS</text>
<text x="57.7" y="110.2">5</text>
<text x="57.7" y="112.8">6</text>
<text x="62.5" y="108.8">COM2/DACOUT/C2IN+/VREF-/AN2/RA2</text>
<text x="62.5" y="111.4">SEG15/COM3/C1IN+/VREF+/AN3/RA3</text>
<text x="62.5" y="113.9">SEG4/CCP5/SRNQ/C1OUT/T0CKI/CPS6/RA4</text>
<text x="137" y="111.4">VSS</text>
<text x="137" y="113.9">VSS</text>
<text x="143.5" y="112.8">19</text>
<text x="144.1" y="110.2">8</text>
<text x="159" y="113.2" transform="rotate(-90 159 113.2)">0.1uF/50V</text>
<text x="167.9" y="108.1" transform="rotate(-90 167.9 108.1)">C4</text>
<text x="171.4" y="113.9">0R</text>
<text x="172" y="111.4">R18</text>
<text x="196.8" y="109">SEL_BIT1</text>
<text x="196.8" y="111.5">SEL_CTRL</text>
<text x="210.2" y="110.1">33R</text>
<text x="210.2" y="112.6">33R</text>
<text x="215.3" y="108.8">R24</text>
<text x="215.3" y="111.4">R25</text>
<text x="223.4" y="111.5">2</text>
<text x="223.4" y="109">3</text>
<text x="57.1" y="117.9">10</text>
<text x="57.7" y="115.3">7</text>
<text x="62.5" y="116.4">VCAP/SEG5/*SS/CPS7/SRNQ/C2OUT/AN4/RA5</text>
<text x="62.5" y="119">VCAP/SEG1/CLKOUT/OSC2/RA6</text>
<text x="152.9" y="119">GND</text>
<text x="178.3" y="117.7">GND</text>
<text x="222.3" y="119">Conn_01x08</text>
<text x="223.4" y="114">1</text>
<text x="41.9" y="125.5">DIG1</text>
<text x="57.1" y="125.5">11</text>
<text x="57.7" y="120.4">9</text>
<text x="62.5" y="121.5">SEG2/CLKIN/OSC1/RA7</text>
<text x="124.6" y="122.8">VPP/*MCLR/RE3</text>
<text x="143.5" y="125.5">28</text>
<text x="144.1" y="121.7">1</text>
<text x="152.4" y="125.5">ICSP_DAT</text>
<text x="154.8" y="121.7">MCLR</text>
<text x="171.4" y="125.3">R9</text>
<text x="177.7" y="125.5">SEG-dp</text>
<text x="215.1" y="120.2">GND</text>
<text x="41.9" y="130.5">DIG3</text>
<text x="41.9" y="128">DIG2</text>
<text x="57.1" y="128">12</text>
<text x="57.1" y="130.6">13</text>
<text x="62.5" y="126.6">P2B/T1CKI/T1OSO/RC0</text>
<text x="62.5" y="129.1">P2A/CCP2/T1OSI/RC1</text>
<text x="62.5" y="131.7">SEG3/P1A/CCP1/RC2</text>
<text x="96.6" y="131.7">RB5/AN13/P2B/CCP3/P3A/CPS5/T1G/COM1</text>
<text x="120.1" y="129.1">RB6/SEG14/ICSPCLK</text>
<text x="120.4" y="126.6">RB7/SEG13/ICSPDAT</text>
<text x="143.5" y="128">27</text>
<text x="143.5" y="130.6">26</text>
<text x="152.2" y="128">ICSP_CLK</text>
<text x="165.7" y="131.7">75R</text>
<text x="165.7" y="129.1">75R</text>
<text x="165.7" y="126.6">75R</text>
<text x="170.8" y="130.4">R11</text>
<text x="170.8" y="127.9">R10</text>
<text x="178.9" y="128">SEG-g</text>
<text x="179.3" y="130.5">SEG-f</text>
<text x="201" y="131">RA2</text>
<text x="210.7" y="131">MODE SELECTED</text>
<text x="10.3" y="135.9">C</text>
<text x="40.6" y="133.1">PIC_SCL</text>
<text x="40.6" y="135.6">PIC_SDA</text>
<text x="57.1" y="133.1">14</text>
<text x="57.1" y="135.6">15</text>
<text x="62.5" y="134.2">SEG6/SCL/SCK/RC3</text>
<text x="62.5" y="136.8">RC4/SDI/SDA/T1G/SEG11</text>
<text x="97.3" y="136.8">RB3/AN9/C12IN2-/CPS3/CCP2/P2A/VLCD3</text>
<text x="112.6" y="134.2">RB4/AN11/P1D/CPS4/COM0</text>
<text x="143.5" y="133.1">25</text>
<text x="143.5" y="135.6">24</text>
<text x="165.7" y="134.2">75R</text>
<text x="165.7" y="136.8">75R</text>
<text x="170.8" y="132.9">R12</text>
<text x="170.8" y="135.5">R13</text>
<text x="178.9" y="135.6">SEG-d</text>
<text x="178.9" y="133.1">SEG-e</text>
<text x="202.1" y="134.2">H</text>
<text x="202.3" y="136.8">L</text>
<text x="208.6" y="134.8">PBTL(2ch)</text>
<text x="208.6" y="137.3">BTL(4ch)</text>
<text x="218.2" y="137.3">MODE</text>
<text x="219.4" y="134.8">MODE</text>
<text x="261.6" y="136.8">MountingHole</text>
<text x="285.3" y="135.9">C</text>
<text x="38.1" y="143.2">AMP_STBY</text>
<text x="41.9" y="140.7">DIG5</text>
<text x="41.9" y="138.2">DIG4</text>
<text x="57.1" y="138.2">16</text>
<text x="57.1" y="140.7">17</text>
<text x="57.1" y="143.3">18</text>
<text x="62.5" y="139.3">RC5/SDO/SEG10</text>
<text x="62.5" y="141.8">RC6/TX/CK/CCP3/P3A/SEG9</text>
<text x="102.3" y="141.8">RB1/AN10/C12IN3-/P1C/CPS1/VLCD1</text>
<text x="113.2" y="139.3">RB2/AN8/P1B/CPS2/VLCD2</text>
<text x="143.5" y="138.2">23</text>
<text x="143.5" y="140.7">22</text>
<text x="143.5" y="143.3">21</text>
<text x="165.7" y="141.8">75R</text>
<text x="165.7" y="139.3">75R</text>
<text x="170.8" y="140.6">R15</text>
<text x="170.8" y="138">R14</text>
<text x="170.8" y="143.1">R16</text>
<text x="178.9" y="143.2">SEG-a</text>
<text x="178.9" y="140.7">SEG-b</text>
<text x="178.9" y="138.2">SEG-c</text>
<text x="261.6" y="141.8">MountingHole</text>
<text x="62.5" y="144.4">RC7/RX/DT/P3B/SEG8</text>
<text x="103.1" y="144.4">RB0/AN12/CCP4/CPS0/SRI/INT/SEG0</text>
<text x="165.7" y="144.4">75R</text>
<text x="201" y="145.8">RA1</text>
<text x="202.1" y="148.9">H</text>
<text x="210.5" y="145.8">RA0</text>
<text x="211.6" y="148.9">H</text>
<text x="218.1" y="149.5">Raspberry-pi</text>
<text x="219" y="145.8">SOURCE SELECTED</text>
<text x="244.4" y="147.7">POWER GND</text>
<text x="270.5" y="149.5">C1</text>
<text x="202.1" y="151.5">H</text>
<text x="202.3" y="154">L</text>
<text x="211.6" y="154">H</text>
<text x="211.8" y="151.5">L</text>
<text x="218.1" y="152">ANALOG</text>
<text x="218.1" y="154.6">S/PDIF</text>
<text x="242.9" y="154.7">CHASSIS</text>
<text x="252" y="154.7">GND</text>
<text x="263.4" y="152">GND</text>
<text x="269.2" y="152">0.1uF/50V</text>
<text x="202.3" y="156.9">L</text>
<text x="211.8" y="156.9">L</text>
<text x="218.1" y="157.1">USB</text>
<text x="263.5" y="159.6">Earth</text>
<text x="276.1" y="158.3">GND</text>
<text x="48.9" y="166">SW_PUSH</text>
<text x="52.7" y="163.4">SW2</text>
<text x="73.3" y="164.3" transform="rotate(-90 73.3 164.3)">10k</text>
<text x="75.8" y="162.7" transform="rotate(-90 75.8 162.7)">R5</text>
<text x="81.3" y="166">VDD</text>
<text x="145.4" y="162.8">VDD</text>
<text x="129.4" y="172.3">U1</text>
<text x="136.8" y="172.8" transform="rotate(-90 136.8 172.8)">R4</text>
<text x="139.3" y="173.3" transform="rotate(-90 139.3 173.3)">22k</text>
<text x="43.8" y="175.5">SW1</text>
<text x="43.8" y="177.4">EN11-HSB1AF15</text>
<text x="77.1" y="177.8" transform="rotate(-90 77.1 177.8)">R6</text>
<text x="79.6" y="177.2" transform="rotate(-90 79.6 177.2)">10k</text>
<text x="84.7" y="177.2" transform="rotate(-90 84.7 177.2)">10k</text>
<text x="87.2" y="177.8" transform="rotate(-90 87.2 177.8)">R7</text>
<text x="130.7" y="176.3">1</text>
<text x="130.7" y="178.8">2</text>
<text x="148" y="179.9">C2</text>
<text x="150.8" y="176.3">IR_SENS</text>
<text x="10.3" y="185.9">D</text>
<text x="43.7" y="185.2">D</text>
<text x="43.8" y="180.1">E</text>
<text x="56.4" y="182.6">C</text>
<text x="56.4" y="180.1">B</text>
<text x="56.5" y="185.2">A</text>
<text x="130.7" y="181.4">3</text>
<text x="148" y="181.8">0.1uF/50V</text>
<text x="285.3" y="185.9">D</text>
<text x="99.6" y="187.6">GND</text>
<text x="116.6" y="189.2">or</text>
<text x="119.6" y="187.6">OSRB38C9AA</text>
<text x="119.7" y="189.2">GP1UXC41QS</text>
<text x="136.4" y="188.8">GND</text>
<text x="35" y="199.9">1</text>
<text x="85" y="199.9">2</text>
<text x="135" y="199.9">3</text>
<text x="185" y="199.9">4</text>
<text x="235" y="199.9">5</text>
<text x="285" y="199.9">6</text>
</g>
<g font-size="1.7">
<text x="41.9" y="115.3">MODE_SW</text>
<text x="41.9" y="117.9">RENC_A</text>
<text x="41.9" y="120.4">RENC_B</text>
<text x="75" y="154.7">MODE_SW</text>
<text x="86.7" y="180.1">RENC_B</text>
<text x="86.8" y="185.2">RENC_A</text>
</g>
<g font-size=".7">
<text x="49.4" y="76.3">F</text>
<text x="51.6" y="77.1">G</text>
<text x="51.9" y="75.5">A</text>
<text x="54.2" y="76.3">B</text>
<text x="61.1" y="75.8">L1</text>
<text x="67.7" y="75.8">L3</text>
<text x="49.1" y="79.3">E</text>
<text x="51.4" y="80.1">D</text>
<text x="53.9" y="79.3">C</text>
<text x="54.9" y="80.9">DP</text>
<text x="60.8" y="79.9">L2</text>
</g>
</svg>
